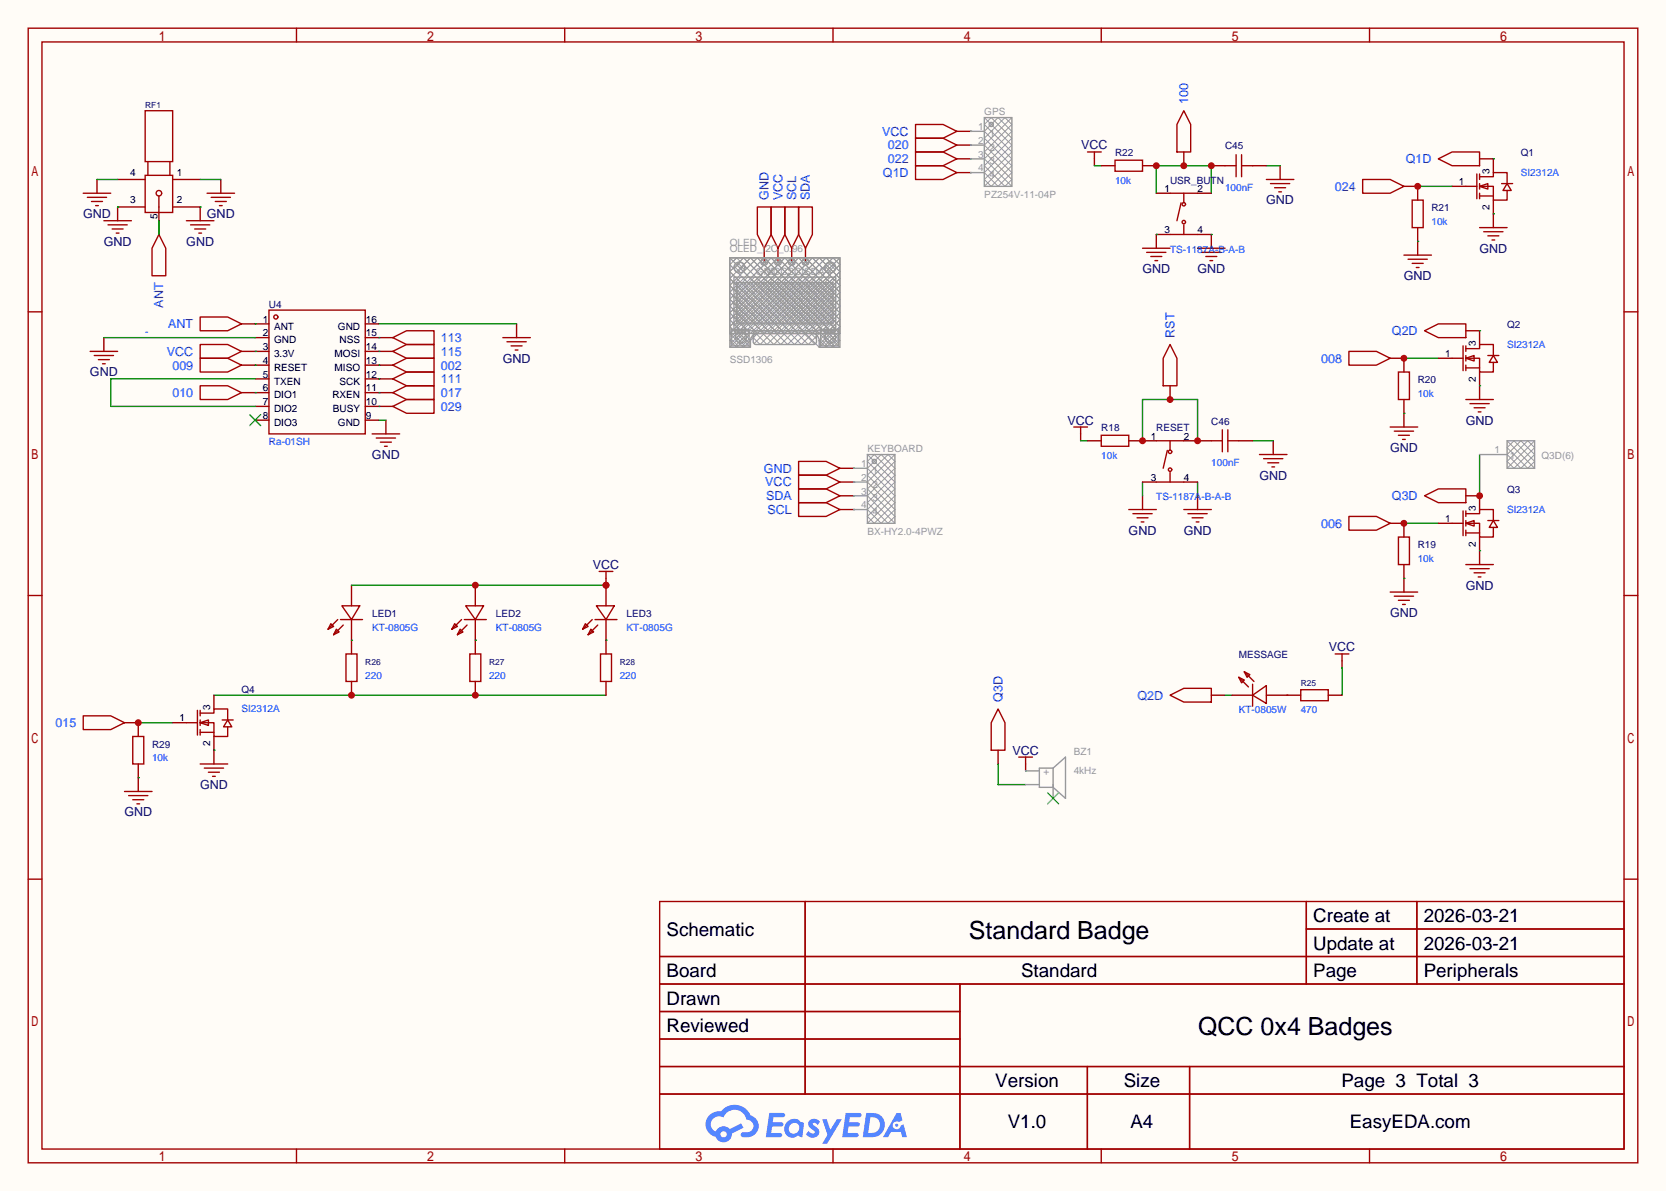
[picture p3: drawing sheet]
<svg xmlns="http://www.w3.org/2000/svg" width="308mm" height="220mm" viewBox="0 0 308 220" stroke-linecap="round" stroke-linejoin="round" font-family="sans-serif">
<path d="M0 0h307.6v220h-307.6z" fill="#fffcf7"/>
<g fill="none" stroke="#a10000" stroke-width=".25">
<path d="M5.2 5.2h297.2v209.6h-297.2zM7.7 7.7h292.1v204.5h-292.1zM54.7 5.2v2.5M104.3 5.2v2.5M153.8 5.2v2.5M203.3 5.2v2.5M252.9 5.2v2.5M5.2 57.6h2.5M299.8 57.6h2.6M5.2 110h2.5M299.8 110h2.6M5.2 162.4h2.5"/>
<path d="M121.8 166.5h178v45.7h-178zM121.8 176.7h178M148.7 166.5v35.6M241.2 166.5v15.2M241.2 171.6h58.6M261.6 166.5v15.2M299.8 162.4h2.6M121.8 181.7h178M121.8 186.8h55.4M121.8 197h178M121.8 191.9h55.4M177.2 181.7v30.5"/>
<path d="M200.8 197v15.2M219.6 197v15.2M54.7 212.2v2.6M104.3 212.2v2.6M121.8 202.1h178M153.8 212.2v2.6M203.3 212.2v2.6M252.9 212.2v2.6"/>
</g>
<g fill="#5487ff">
<path d="M149.5 206.9a1.3 1.3 0 0 1 1.9 .3l-.4 .6a.54 .54 0 0 0-1-.2l.2 .2a1.58 1.58 0 0 1 1 1.5 1.43 1.43 0 0 1-2.4 .2l.5-.6a.64 .64 0 0 0 .5 .5 .64 .64 0 0 0 .6-.3l-.1-.3a1.6 1.6 0 0 1-1.1-1.5z"/>
<path d="M151.8 206.7h.8l.7 2 1.2-2h.9l-2.7 4.5h-.9l1-1.6z"/>
<path d="M142 205.5h1.7a1.31 1.31 0 0 1 1.2 .2 .4 .4 0 0 1-.3 .6h-1.8l-.1 1h1.6a.4 .4 0 0 1 .3 .4 .4 .4 0 0 1-.4 .4h-1.6l-.2 1.2 .8-.1a1.23 1.23 0 0 1 1.2 .2 .39 .39 0 0 1-.4 .6h-2.6z"/>
<path d="M156.1 205.5h1.7a1.32 1.32 0 0 1 1.2 .2 .39 .39 0 0 1-.3 .6h-1.8l-.1 1h1.6a.4 .4 0 0 1 .4 .4 .4 .4 0 0 1-.5 .4h-1.6l-.2 1.1h.8a1.23 1.23 0 0 1 1.2 .2 .39 .39 0 0 1-.4 .6h-2.6z"/>
<path d="M165.5 205.6h.8l.3 1.3-.6 .3a.75 .75 0 0 0-1.1 .3 .75 .75 0 0 0 .5 1.1 .75 .75 0 0 0 .9-.7l.5-.3 .6 2.4h-.8l-.3-.9h-1.8l-.5 .9h-1z"/>
<path d="M159.9 205.6l-.6 4.4h1.4a2.27 2.27 0 0 0 2.7-2.3 2.27 2.27 0 0 0-2.7-2.1zM160.7 206.3a1.5 1.5 0 0 1 1.8 1.6 1.5 1.5 0 0 1-1.9 1.3h-.3z"/>
<path d="M145.4 207.2a1.62 1.62 0 0 0-.4 2.1 1.62 1.62 0 0 0 2 .6l.3-.2 .4 .2 .4 .1 .3-2.4-.1-.3-.5-.1a1.58 1.58 0 0 0-2.4 0zM146 207.7a.99 .99 0 0 1 1.6 .3 .99 .99 0 0 1-.9 1.4 .94 .94 0 0 1-1-.6 .94 .94 0 0 1 .3-1.1z"/>
<path d="M131 206a2.37 2.37 0 0 0 1.1 4 1.54 1.54 0 0 0 1.8 1 1.54 1.54 0 0 0 1.2-1.6l2.2-1.1-.5-.8-2.1 1a1.57 1.57 0 0 0-2.6 .5 1.5 1.5 0 0 1-.7-2.1 1.5 1.5 0 0 1 2.2-.5 2.23 2.23 0 0 1 2.3-1.4 2.23 2.23 0 0 1 2 1.8 1.16 1.16 0 0 1 1.2 1.1 1.16 1.16 0 0 1-1.1 1.2h-.7a.47 .47 0 0 0-.5 .4 .47 .47 0 0 0 .4 .5 2.23 2.23 0 0 0 2.2-.6 2.23 2.23 0 0 0 .5-2.3 2.16 2.16 0 0 0-1.3-1.1 3.2 3.2 0 0 0-5.5-.7l-1.1 .1zM133 209.5a.6 .6 0 0 1 1.2 0 .6 .6 0 0 1-1.2 0z"/>
<circle cx="165.6" cy="207.8" r=".28"/>
</g>
<g fill="none" stroke="#a10000" stroke-width=".25">
<path d="M142.4 38.2h2.5v5.1l-1.3 2.5-1.2-2.5zM144.9 38.2h2.5v5.1l-1.2 2.5-1.3-2.5zM147.4 38.2h2.6v5.1l-1.3 2.5-1.3-2.5zM169 23h5.1l2.6 1.3-2.6 1.2h-5.1zM169 25.5h5.1l2.6 1.3-2.6 1.3h-5.1zM169 28.1h5.1l2.6 1.2-2.6 1.3h-5.1zM169 30.6h5.1l2.6 1.3-2.6 1.2h-5.1zM200.8 28.1h2.5M202.1 28.1v1.2M233.8 33.1h5.1M234.6 33.9h3.5M235.3 34.7h2.1"/>
<path d="M236.1 35.4h.5M251.6 33.1h5.1l2.5 1.3-2.5 1.3h-5.1zM265.6 29.3l2.5-1.2h5.1v2.5h-5.1zM37 58.5h5l2.6 1.3-2.6 1.3h-5zM49.7 57.3h17.7v22.8h-17.7zM210.9 45.8h5.1M211.7 46.6h3.6M212.5 47.4h2M213.2 48.1h.5M221.1 45.8h5.1M221.9 46.6h3.5M222.6 47.4h2.1"/>
<path d="M223.4 48.1h.5M259.2 47.1h5.1M260 47.9h3.5M260.7 48.6h2.1M261.5 49.4h.5M273.2 42h5.1M273.9 42.8h3.6M274.7 43.6h2M275.5 44.3h.5M16.6 64.9h5.1M17.4 65.7h3.6M18.2 66.4h2"/>
<path d="M18.9 67.2h.5M37 63.6h5l2.6 1.3-2.6 1.3h-5zM37 66.2h5l2.6 1.2-2.6 1.3h-5zM37 71.2h5l2.6 1.3-2.6 1.3h-5zM72.5 62.4l2.6-1.3h5v2.5h-5zM72.5 64.9l2.6-1.3h5v2.6h-5zM72.5 67.4l2.6-1.2h5v2.5h-5zM72.5 70l2.6-1.3h5v2.5h-5zM72.5 72.5l2.6-1.3h5v2.6h-5zM72.5 75.1l2.6-1.3h5v2.5h-5zM92.8 62.4h5.1M93.6 63.1h3.6"/>
<path d="M94.4 63.9h2M95.1 64.6h.5M249 64.9h5.1l2.6 1.3-2.6 1.2h-5.1zM256.7 78.9h5M257.4 79.6h3.6M263 61.1l2.6-1.3h5v2.6h-5zM270.6 73.8h5.1M271.4 74.5h3.6M272.2 75.3h2M272.9 76.1h.5M68.7 80.1h5.1M69.5 80.9h3.5"/>
<path d="M70.2 81.7h2.1M71 82.4h.5M249 95.4h5.1l2.6 1.2-2.6 1.3h-5.1zM258.2 80.4h2M259 81.2h.5M263 91.6l2.6-1.3h5v2.5h-5zM256.7 109.3h5M257.4 110.1h3.6M258.2 110.9h2M259 111.6h.5M270.6 104.3h5.1M271.4 105h3.6"/>
<path d="M272.2 105.8h2M272.9 106.6h.5"/>
<circle cx="50.9" cy="58.5" r=".38"/>
</g>
<g fill="none" stroke="#870000" stroke-width=".25">
<path d="M176.7 24.3h2.5M176.7 26.8h2.5M176.7 29.3h2.5M176.7 31.9h2.5M202.1 29.3v1.3M218.6 28.1v2.5M236.3 30.6v2.5M259.2 34.4h2.5M273.2 29.3h2.5M275.7 39.5v2.5M44.6 59.8h5.1M67.4 59.8h2.6"/>
<path d="M95.4 59.8v2.6M143.6 45.8v2.6M146.2 45.8v2.6M148.7 45.8v2.6M213.5 43.3v2.5M223.6 43.3v2.5M261.7 44.6v2.5M19.2 62.4v2.5M44.6 64.9h5.1M44.6 67.4h5.1M44.6 72.5h5.1M47.1 62.4h2.6"/>
<path d="M47.1 70h2.6M47.1 75.1h2.6M47.1 77.6h2.6M67.4 62.4h5.1M67.4 64.9h5.1M67.4 67.4h5.1M67.4 70h5.1M67.4 72.5h5.1M67.4 75.1h5.1M67.4 77.6h2.6M71.2 77.6v2.5M256.7 66.2h2.5"/>
<path d="M259.2 76.3v2.6M270.6 61.1h2.6M273.2 71.2v2.6M256.7 96.6h2.5M270.6 91.6h2.6M259.2 106.8v2.5M273.2 101.7v2.6"/>
</g>
<path d="M46.1 76.6l2 2M48.1 76.6l-2 2" fill="none" stroke="#3c3" stroke-width=".25"/>
<g fill="none" stroke="#008700" stroke-width=".25">
<path d="M179.2 24.3h.1M179.2 26.8h.1M179.2 29.3h.1M179.2 31.9h.1M202.1 30.6h1.2M213.5 35.7v-5.1h10.1v5.1M233.8 30.6h2.5M261.7 34.4h6.4M47.1 59.8h.1M70 59.8h25.4M19.2 62.4h27.9M47.1 64.9h.1"/>
<path d="M47.1 67.4h.1M47.1 72.5h.1M47.1 70h-26.7v5.1h26.7M70 62.4h.1M70 64.9h.1M70 67.4h.1M70 70h.1M70 72.5h.1M70 75.1h.1M70 77.6h1.2M259.2 66.2h6.4M210.9 81.4v-7.6h10.2v7.6"/>
<path d="M259.2 96.6h6.4"/>
</g>
<circle cx="218.6" cy="30.6" r=".63" fill="#c00"/>
<path d="M218.6 20.4l1.2 2.6v5.1h-2.5v-5.1z" fill="none" stroke="#a10000" stroke-width=".25"/>
<path d="M216 71.2v2.6" fill="none" stroke="#870000" stroke-width=".25"/>
<circle cx="216" cy="73.8" r=".63" fill="#c00"/>
<g fill="none" stroke="#a10000" stroke-width=".25">
<path d="M15.4 35.7h5M16.1 36.4h3.6M16.9 37.2h2M17.7 38h.5M26.8 32.4h5.1v6.8h-5.1zM26.8 20.4h5.1v9.4h-5.1zM27.3 29.8v2.6M29.3 36.2v2M31.4 29.8v2.6M38.2 35.7h5.1M39 36.4h3.5M39.8 37.2h2"/>
<path d="M40.5 38h.5M139.8 38.2h2.6v5.1l-1.3 2.5-1.3-2.5zM229.2 30.6h2.1M19.2 40.8h5.1M19.9 41.5h3.6M20.7 42.3h2M21.5 43.1h.5M29.3 43.3l1.3 2.5v5.1h-2.5v-5.1zM34.4 40.8h5.1M35.2 41.5h3.5M35.9 42.3h2.1M36.7 43.1h.5"/>
<path d="M198.2 78.9h2.6M199.5 78.9v1.2M216 63.6l1.3 2.6v5h-2.5v-5zM208.4 94.1h5.1M209.2 94.9h3.5M209.9 95.6h2.1M210.7 96.4h.5M218.6 94.1h5M219.3 94.9h3.6M220.1 95.6h2M220.9 96.4h.5M232.5 83.9h5.1"/>
<path d="M233.3 84.7h3.6M234.1 85.5h2M234.8 86.2h.5M184.3 130.9l1.2 2.6v5.1h-2.5v-5.1zM216 128.4l2.6-1.3h5v2.6h-5zM246.5 120.8h2.5M247.8 120.8v1.2"/>
<circle cx="29.3" cy="35.7" r=".51"/>
</g>
<path d="M17.9 33.1h3.8M21.7 38.2h.1M37 38.2h.1M37 33.1h3.8M29.3 40.8v2.5M199.5 81.4h1.3M210.9 89v2.6M221.1 89v2.6M231.3 81.4h3.8M273.2 83.9v7.7M226.2 128.4h1.3M247.8 123.3v5.1" fill="none" stroke="#008700" stroke-width=".25"/>
<g fill="none" stroke="#870000" stroke-width=".25">
<path d="M17.9 33.1v2.6M21.7 33.1h5.1M26.8 38.2h-5.1v2.6M29.3 38.2v5.1M31.9 33.1h5.1M31.9 38.2h5.1v2.6M40.8 33.1v2.6M223.6 30.6h2.6M141.1 45.8v2.6M199.5 80.1v1.3M210.9 91.6v2.5M221.1 91.6v2.5"/>
<path d="M235.1 81.4v2.5M184.3 138.6v2.5M223.6 128.4h2.6M247.8 122v1.3"/>
</g>
<circle cx="223.6" cy="30.6" r=".63" fill="#c00"/>
<path d="M226.2 30.6h2M228.2 28.6v4M229.2 28.6v4M225.7 79.4v4M226.7 79.4v4M203.3 80.4h5.1v2h-5.1zM223.6 81.4h2.1M226.7 81.4h2M188.1 139.8h2.5M189.4 139.8v1.3" fill="none" stroke="#a10000" stroke-width=".25"/>
<path d="M231.3 30.6h2.5M200.8 81.4h2.5M208.4 81.4h2.5M221.1 81.4h2.5M228.7 81.4h2.6M259.2 96.6v2.6M189.4 141.1v1.3" fill="none" stroke="#870000" stroke-width=".25"/>
<path d="M184.3 141.1v3.8h5.1M189.4 142.4h.1" fill="none" stroke="#008700" stroke-width=".25"/>
<circle cx="259.2" cy="96.6" r=".63" fill="#c00"/>
<path d="M259.2 66.2v2.5M259.2 104.3v2.5" fill="none" stroke="#870000" stroke-width=".25"/>
<path d="M258.2 99.2h2v5.1h-2z" fill="none" stroke="#a10000" stroke-width=".25"/>
<path d="M259.2 106.8h.1" fill="none" stroke="#008700" stroke-width=".25"/>
<circle cx="259.2" cy="66.2" r=".63" fill="#c00"/>
<path d="M261.7 34.4v2.6M259.2 73.8v2.5" fill="none" stroke="#870000" stroke-width=".25"/>
<path d="M258.2 68.7h2v5.1h-2z" fill="none" stroke="#a10000" stroke-width=".25"/>
<path d="M259.2 76.3h.1" fill="none" stroke="#008700" stroke-width=".25"/>
<circle cx="261.7" cy="34.4" r=".63" fill="#c00"/>
<path d="M210.9 30.6h2.6M261.7 42v2.6" fill="none" stroke="#870000" stroke-width=".25"/>
<path d="M260.7 37h2.1v5h-2.1z" fill="none" stroke="#a10000" stroke-width=".25"/>
<path d="M261.7 44.6h.1" fill="none" stroke="#008700" stroke-width=".25"/>
<circle cx="213.5" cy="30.6" r=".63" fill="#c00"/>
<path d="M203.3 30.6h2.6M268.1 34.4h2.5M275.7 29.3v2.6M275.7 37v2.5M265.6 66.2h2.5M273.2 61.1v2.5M273.2 68.7v2.5M273.2 91.6v2.5" fill="none" stroke="#870000" stroke-width=".25"/>
<g fill="none" stroke="#a10000" stroke-width=".25">
<path d="M205.9 29.6h5v2h-5zM270.6 34.4h2.1M272.7 32.1v4.6M273.2 34.4l1.5-.5v1zM273.2 32.6h2.5v-.7h2.6v2M273.2 34.4h2.5v2.6h2.6v-1.8M273.2 36.2h2.5M273.2 32.1v1M273.2 33.9v1M273.2 35.7v1M277.2 33.9h2.1M278.3 33.9l.7 1.3h-1.5z"/>
<path d="M268.1 66.2h2M270.1 63.9v4.6M270.6 66.2l1.6-.5v1zM270.6 64.4h2.6v-.8h2.5v2.1M270.6 66.2h2.6v2.5h2.5v-1.8M270.6 67.9h2.6M270.6 63.9v1M270.6 65.7v1M270.6 67.4v1.1M274.7 65.7h2M275.7 65.7l.8 1.2h-1.5zM268.1 96.6h2"/>
<path d="M270.1 94.4v4.5M270.6 96.6l1.6-.5v1.1zM270.6 94.9h2.6v-.8h2.5v2M270.6 96.6h2.6v2.6h2.5v-1.8M270.6 94.4v1M270.6 96.1v1.1M270.6 97.9v1M270.6 98.4h2.6M274.7 96.1h2M275.7 96.1l.8 1.3h-1.5z"/>
</g>
<path d="M275.7 39.5h.1" fill="none" stroke="#008700" stroke-width=".25"/>
<circle cx="273.2" cy="91.6" r=".63" fill="#c00"/>
<path d="M213.5 35.7h2.5M221.1 35.7h2.5M213.5 43.3h2.5M221.1 43.3h2.5M218.6 81.4h2.5M265.6 96.6h2.5M273.2 99.2v2.5" fill="none" stroke="#870000" stroke-width=".25"/>
<path d="M213.5 43.3h.1M223.6 43.3h.1M273.2 71.2h.1M273.2 101.7h.1" fill="none" stroke="#008700" stroke-width=".25"/>
<g fill="none" stroke="#a10000" stroke-width=".25">
<path d="M216 35.7h5.1M218.1 37.5l-.8 3.3M218.6 35.7v1.8M216 43.3h5.1M218.6 41.5v1.8M213.5 89h5.1M213.5 81.4h5.1M215.5 83.2l-.7 3.3M216 81.4v1.8M216 87.2v1.8"/>
<circle cx="218.6" cy="37.7" r=".32"/>
<circle cx="218.6" cy="41" r=".32"/>
<circle cx="216" cy="86.7" r=".32"/>
<circle cx="216" cy="83.4" r=".32"/>
</g>
<circle cx="221.1" cy="81.4" r=".63" fill="#c00"/>
<path d="M210.9 81.4h2.6" fill="none" stroke="#870000" stroke-width=".25"/>
<circle cx="210.9" cy="81.4" r=".63" fill="#c00"/>
<path d="M155.1 89h2.5M155.1 86.5h2.5M155.1 94.1h2.5M155.1 91.6h2.5M210.9 89h2.6M218.6 89h2.5M23 133.5h2.5v2.5M31.9 133.5h2.5M39.5 128.4v2.5M39.5 136v5.1M25.5 141.1v5.1" fill="none" stroke="#870000" stroke-width=".25"/>
<g fill="none" stroke="#008700" stroke-width=".25">
<path d="M275.7 29.3h.1M141.1 48.4h.1M143.6 48.4h.1M146.2 48.4h.1M148.7 48.4h.1M273.2 61.1h.1M157.6 89h.1M157.6 86.5h.1M157.6 94.1h.1M157.6 91.6h.1M25.5 133.5h6.4M39.5 138.6h.1"/>
<path d="M39.5 128.4h72.4M237.6 128.4h.1M25.5 143.6h.1"/>
</g>
<path d="M181.7 23l1.3-1.3 3.8 3.8-5.1 5.1 3.8 3.8 1.3-1.3-5.1-5 5.1-5.1-1.3-1.3-3.8 3.8 5.1 5.1-3.8 3.8-1.3-1.3 5.1-5zM181.7 34.4l5.1-5.1-5.1-5 2.6-2.6 2.5 2.6-5.1 5 5.1 5.1M181.7 21.7l5.1 5.1-5.1 5.1 2.6 2.5 2.5-2.5-5.1-5.1 5.1-5.1M183.2 22.6l.2 .2M183.4 23.2l-.2 .1" fill="none" stroke="#999" stroke-width=".18"/>
<g fill="none" stroke="#999" stroke-width=".25">
<path d="M179.2 24.3h2.5M179.2 26.8h2.5M179.2 29.3h2.5M179.2 31.9h2.5M181.7 21.7h5.1v12.7h-5.1z"/>
<circle cx="183" cy="23" r=".38"/>
</g>
<g fill="none" stroke="#a10000" stroke-width=".25">
<path d="M147.4 87.8h5.1l2.6 1.2-2.6 1.3h-5.1zM147.4 85.2h5.1l2.6 1.3-2.6 1.3h-5.1zM147.4 92.8h5.1l2.6 1.3-2.6 1.3h-5.1zM147.4 90.3h5.1l2.6 1.3-2.6 1.2h-5.1zM24.5 136h2v5.1h-2zM34.4 133.5h2M36.4 131.2v4.6M37 133.5l1.5-.5v1zM37 131.7h2.5v-.8h2.5v2.1M37 133.5h2.5v2.5h2.5v-1.8M37 135.3h2.5M37 131.2v1"/>
<path d="M37 133v1M37 134.7v1.1M41 133h2.1M42 133l.8 1.2h-1.5zM23 146.2h5.1M23.7 146.9h3.6M24.5 147.7h2M25.3 148.5h.5M37 141.1h5M37.7 141.9h3.6M38.5 142.6h2M39.2 143.4h.6"/>
</g>
<circle cx="25.5" cy="133.5" r=".63" fill="#c00"/>
<path d="M61.1 115.2l.5 .5-1 .5zM62.1 116.2l.5 .5-1 .5zM62.4 114.4l-1.8 1.8M62.9 114.4h4M63.1 111.9h3.3l-1.5 2.5zM63.4 115.4l-1.8 1.8M15.4 132.2h5l2.6 1.3-2.6 1.2h-5z" fill="none" stroke="#a10000" stroke-width=".25"/>
<path d="M64.9 108.1v3.8M64.9 114.4v6.4M64.9 125.9v2.5" fill="none" stroke="#870000" stroke-width=".25"/>
<circle cx="64.9" cy="128.4" r=".63" fill="#c00"/>
<path d="M83.9 115.2l.6 .5-1.1 .5zM85 116.2l.5 .5-1 .5zM85.2 114.4l-1.8 1.8M85.7 114.4h4.1M86 111.9h3.3l-1.5 2.5zM86.2 115.4l-1.7 1.8M63.9 120.8h2v5.1h-2z" fill="none" stroke="#a10000" stroke-width=".25"/>
<path d="M87.8 108.1v3.8M87.8 114.4v6.4M87.8 125.9v2.5" fill="none" stroke="#870000" stroke-width=".25"/>
<circle cx="87.8" cy="128.4" r=".63" fill="#c00"/>
<path d="M108.1 115.2l.5 .5-1 .5zM109.1 116.2l.5 .5-1 .5zM109.3 114.4l-1.7 1.8M109.9 114.4h4M110.1 111.9h3.3l-1.5 2.5zM110.4 115.4l-1.8 1.8M86.7 120.8h2.1v5.1h-2.1zM110.9 120.8h2v5.1h-2z" fill="none" stroke="#a10000" stroke-width=".25"/>
<path d="M111.9 108.1v3.8M111.9 114.4v6.4M111.9 125.9v2.5" fill="none" stroke="#870000" stroke-width=".25"/>
<path d="M64.9 118.2h.1M64.9 108.1h47M87.8 118.2h.1M111.9 118.2h.1" fill="none" stroke="#008700" stroke-width=".25"/>
<g fill="#c00">
<circle cx="87.8" cy="108.1" r=".63"/>
<circle cx="111.9" cy="108.1" r=".63"/>
</g>
<path d="M111.9 106.8v1.3" fill="none" stroke="#870000" stroke-width=".25"/>
<circle cx="111.9" cy="108.1" r=".63" fill="#c00"/>
<path d="M110.6 105.5h2.6M111.9 105.5v1.3M228.7 125.1l1 .5-.5 .5zM228.7 125.1l1.8 1.8M229.7 124.1l1.1 .5-.5 .5zM229.7 124.1l1.8 1.8M231.3 128.4l2.5-1.8v3.3zM231.3 126.4v4M240.2 127.4h5v2h-5z" fill="none" stroke="#a10000" stroke-width=".25"/>
<g fill="none" stroke="#999" stroke-width=".18">
<path d="M134.7 47.6l16.6 16.5 3.8-3.8-12.7-12.7-7.7 7.6 6.4 6.4M135.5 49.2l1.3 1.2M136 53.5l1.3-1.3 7.6 7.6 7.6-7.6 1.3 1.3-6.4 6.3-7.6-7.6-3.8 3.8 3.8 3.8 7.6-7.6 6.4 6.3-1.3 1.3-7.6-7.6-7.6 7.6-1.3-1.3 6.4-6.3 7.6 7.6 3.8-3.8-3.8-3.8-7.6 7.6zM136 52.2l7.6 7.6 7.7-7.6 2.5 2.5-5.1 5.1-7.6-7.6-5.1 5.1 2.6 2.5 7.6-7.6 7.6 7.6M136.1 48.5l1.4 1.3M136.8 48.4l-1.3 1.2M136.8 51.2l-1.3 1.3M137.5 49l-1.4 1.3M138 51.2l-2.5 2.5M139.3 51.2l-3.8 3.8M140.6 51.2l-5.1 5.1M140.6 47.9l.9 .9"/>
<path d="M141.5 47.9l-.9 .9M141.9 51.2l-6.4 6.3M143.1 51.2l-7.6 7.6M143.2 47.9l.9 .9M144.1 47.9l-.9 .9M144.4 51.2l-8.9 8.9M145.7 51.2l-9.9 9.9M145.7 47.9l.9 .9M146.6 47.9l-.9 .9M146.9 51.2l-9.9 9.9M147.2 51.2l7.1 7.1M148.2 51.2l-9.9 9.9"/>
<path d="M148.3 47.9l.9 .9M149.2 47.9l-.9 .9M149.5 51.2l-9.9 9.9M150.7 51.2l-9.9 9.9M152 51.2l-9.9 9.9M152.3 49.2l1.2 1.2M152.9 48.5l1.3 1.3M153.3 51.2l-9.9 9.9M153.5 48.4l-1.2 1.2M153.8 52.2l-7.6 7.6-7.6-7.6-2.6 2.5 5.1 5.1 7.6-7.6 5.1 5.1-2.5 2.5-7.7-7.6-7.6 7.6M154.2 49l-1.3 1.3M154.3 51.4l-9.6 9.7"/>
<path d="M154.3 52.7l-8.4 8.4M154.3 54l-7.1 7.1M154.3 55.2l-5.8 5.9M154.3 56.5l-4.6 4.6M154.3 57.8l-3.3 3.3M154.3 59.1l-2 2M155.1 59.1l-11.5-11.5-8.9 8.9 5.2 5.2M155.1 47.6l-15.9 15.9M155.1 59.1l-2.6 2.5M155.1 59.1l-3.8 3.8M135 62.6l1.3 1.3M135 61.3l2.5 2.6"/>
<path d="M135.8 60.8l2.5 2.6M136.3 60.8l-1.3 1.3M137 60.8l1.3 1.3M137.5 60.8l-2.5 2.6M138.3 61.3l-2.5 2.6M138.3 62.6l-1.3 1.3M139 62l.2 .3M140.3 61.1l2.6 2.5 12.2-12.2-3.8-3.8-16.6 16.5M141.6 61.1l2.5 2.5 11-10.9-5.1-5.1-15.3 15.3 1.3 1.2 2.3-2.3M142.4 61.6l-7.7-7.6 6.4-6.4 14 14-2.6 2.5-1.2-1.2M142.9 61.1l2.5 2.5 9.7-9.6-6.4-6.4-14 14 2.6 2.5 16.5-16.5 1.3 1.3-14.8 14.7-1.2-1.2M143.6 61.6l-8.9-8.9 5.1-5.1 15.3 15.3-1.3 1.2-16.5-16.5-2.6 2.6 11.5 11.4"/>
<path d="M144.1 61.1l2.6 2.5 8.4-8.4-7.7-7.6-12.7 12.7 3.9 3.8M144.9 61.6l-10.2-10.2 3.9-3.8 16.5 16.5M145.4 61.1l2.6 2.5 7.1-7.1-8.9-8.9-11.5 11.5 3.9 3.8M146.7 61.1l2.5 2.5 5.9-5.8-10.2-10.2-10.2 10.2 3.9 3.8 13.9-14 2.6 2.6-13.5 13.4-2.4-2.4M147.4 61.6l-12.7-12.7 1.3-1.3 14 14M148 61.1l2.4 2.5M149.2 61.1l1.5 1.5M151.2 62.9h.1M151.5 62.6l1.3 1.3M151.5 61.3l2.6 2.6M152.3 60.8l2.5 2.6M152.8 60.8l-1.3 1.3"/>
<path d="M153.5 60.8l1.3 1.3M154.1 60.8l-2.6 2.6M154.3 60.3l-.8 .8M154.8 61.3l-2.5 2.6M154.8 62.6l-1.3 1.3M160.1 85.2l1.3-1.3 3.8 3.9-5.1 5 3.9 3.8 1.2-1.2-5.1-5.1 5.1-5.1-1.2-1.3-3.9 3.9 5.1 5-3.8 3.8-1.3-1.2 5.1-5.1zM160.1 96.6l5.1-5-5.1-5.1 2.6-2.6 2.5 2.6-5.1 5.1 5.1 5M160.1 83.9l5.1 5.1-5.1 5.1 2.6 2.5 2.5-2.5-5.1-5.1 5.1-5.1M161.6 84.9l.2 .2M161.8 85.4l-.2 .2M278.3 83.9l2.5-2.5 2.5 2.5-2.5 2.6zM278.3 81.4l5 5.1"/>
<path d="M279.5 81.4l3.8 3.8-1.2 1.3-3.8-3.8zM282.1 81.4l1.2 1.3-3.8 3.8-1.2-1.3zM283.3 81.4l-5 5.1"/>
</g>
<g fill="none" stroke="#999" stroke-width=".25">
<path d="M134.7 47.6h20.4v14h-20.4zM135.5 51.2h18.8v9.9h-18.8zM136 52.2h17.8v7.6h-17.8zM141.1 48.4h.1M143.6 48.4h.1M146.2 48.4h.1M148.7 48.4h.1M135 60.8h3.3v3.1h-3.3zM139.1 61.3l.5-.2h10.6l.5 .2v.3v1.5v.3l-.5 .2h-10.6l-.3-.1-.2-.4zM139.8 61.6h10.2a1.35 1.35 0 0 1 1.3 1.4M140 61.6a1.37 1.37 0 0 0-1.4 1.3v1.2h-3.9v-16.5h20.4v16.5h-3.8v-1.2M151.5 60.8h3.3v3.1h-3.3z"/>
<path d="M157.6 86.5h2.5M157.6 89h2.5M157.6 91.6h2.5M157.6 94.1h2.5M160.1 83.9h5.1v12.7h-5.1zM273.2 83.9h5.1M278.3 81.4h5v5.1h-5zM189.4 142.4h2.5M189.4 144.9h2.5M191.9 141.9h2.5l2.3-2.1v7.6l-2.3-2h-2.5zM194.4 141.9v5.5"/>
<circle cx="136.5" cy="49.4" r="1.02"/>
<circle cx="141.1" cy="48.4" r=".63"/>
<circle cx="143.6" cy="48.4" r=".63"/>
<circle cx="146.2" cy="48.4" r=".63"/>
<circle cx="148.7" cy="48.4" r=".63"/>
<circle cx="153.3" cy="49.4" r="1.02"/>
<circle cx="136.8" cy="62.4" r="1.02"/>
<circle cx="153.3" cy="62.4" r="1.02"/>
<circle cx="161.4" cy="85.2" r=".38"/>
</g>
<path d="M193.4 146.4l2.1 2.1M195.5 146.4l-2.1 2.1" fill="none" stroke="#3c3" stroke-width=".25"/>
<path d="M227.5 128.4h3.8M233.8 128.4h6.4M245.2 128.4h2.6" fill="none" stroke="#870000" stroke-width=".25"/>
<g font-size="4.6">
<text x="178.9" y="173.4">Standard Badge</text>
<text x="221.2" y="191.2">QCC 0x4 Badges</text>
</g>
<g font-size="3.5">
<text x="123.1" y="172.8">Schematic</text>
<text x="242.5" y="170.3">Create at</text>
<text x="262.9" y="170.3">2026-03-21</text>
<text x="242.5" y="175.4">Update at</text>
<text x="262.9" y="175.4">2026-03-21</text>
<text x="123.1" y="180.5">Board</text>
<text x="123.1" y="185.5">Drawn</text>
<text x="188.5" y="180.5">Standard</text>
<text x="242.5" y="180.5">Page</text>
<text x="262.9" y="180.5">Peripherals</text>
<text x="123.1" y="190.6">Reviewed</text>
<text x="183.8" y="200.8">Version</text>
<text x="207.5" y="200.8">Size</text>
<text x="247.7" y="200.8">Page 3 Total 3</text>
<text x="186.1" y="208.4">V1.0</text>
<text x="208.7" y="208.4">A4</text>
<text x="249.2" y="208.4">EasyEDA.com</text>
</g>
<g font-size="2.3" fill="#00f">
<text x="219.4" y="19.2" transform="rotate(-90 219.4 19.2)">100</text>
<text x="162.9" y="25.1">VCC</text>
<text x="163.9" y="27.6">020</text>
<text x="163" y="32.7">Q1D</text>
<text x="163.9" y="30.1">022</text>
<text x="246.5" y="35.2">024</text>
<text x="259.5" y="30.1">Q1D</text>
<text x="141.9" y="37" transform="rotate(-90 141.9 37)">GND</text>
<text x="144.4" y="37" transform="rotate(-90 144.4 37)">VCC</text>
<text x="147" y="37" transform="rotate(-90 147 37)">SCL</text>
<text x="149.5" y="37" transform="rotate(-90 149.5 37)">SDA</text>
<text x="30.1" y="56.8" transform="rotate(-90 30.1 56.8)">ANT</text>
<text x="30.8" y="65.7">VCC</text>
<text x="31.1" y="60.6">ANT</text>
<text x="81.4" y="63.2">113</text>
<text x="81.4" y="65.7">115</text>
<text x="216.8" y="62.4" transform="rotate(-90 216.8 62.4)">RST</text>
<text x="257" y="61.9">Q2D</text>
<text x="31.8" y="68.2">009</text>
<text x="81.4" y="68.2">002</text>
<text x="81.4" y="70.8">111</text>
<text x="243.9" y="67">008</text>
<text x="31.8" y="73.3">010</text>
<text x="81.4" y="73.3">017</text>
<text x="81.4" y="75.9">029</text>
<text x="141" y="87.3">GND</text>
<text x="141.3" y="89.8">VCC</text>
<text x="141.4" y="92.4">SDA</text>
<text x="141.7" y="94.9">SCL</text>
<text x="257" y="92.4">Q3D</text>
<text x="243.9" y="97.5">006</text>
<text x="185.1" y="129.7" transform="rotate(-90 185.1 129.7)">Q3D</text>
<text x="210" y="129.2">Q2D</text>
<text x="10.2" y="134.3">015</text>
</g>
<g font-size="2.3" fill="#000080">
<text x="199.6" y="27.6">VCC</text>
<text x="15.3" y="40.3">GND</text>
<text x="38.2" y="40.3">GND</text>
<text x="233.8" y="37.8">GND</text>
<text x="19.2" y="45.4">GND</text>
<text x="34.4" y="45.4">GND</text>
<text x="273.2" y="46.7">GND</text>
<text x="210.9" y="50.5">GND</text>
<text x="221.1" y="50.5">GND</text>
<text x="259.2" y="51.7">GND</text>
<text x="16.6" y="69.5">GND</text>
<text x="92.8" y="67">GND</text>
<text x="197.1" y="78.4">VCC</text>
<text x="256.6" y="83.5">GND</text>
<text x="270.6" y="78.4">GND</text>
<text x="68.7" y="84.8">GND</text>
<text x="232.5" y="88.6">GND</text>
<text x="208.4" y="98.7">GND</text>
<text x="218.5" y="98.7">GND</text>
<text x="109.4" y="105.1">VCC</text>
<text x="256.6" y="114">GND</text>
<text x="270.6" y="108.9">GND</text>
<text x="245.3" y="120.3">VCC</text>
<text x="186.9" y="139.4">VCC</text>
<text x="36.9" y="145.7">GND</text>
<text x="23" y="150.8">GND</text>
</g>
<g font-size="1.8" fill="#999">
<text x="181.7" y="21.3">GPS</text>
<text x="180.6" y="24">1</text>
<text x="180.6" y="26.6">2</text>
<text x="180.6" y="29.1">3</text>
<text x="182.7" y="25.3">1</text>
<text x="182.7" y="27.8">2</text>
<text x="180.6" y="31.6">4</text>
<text x="182.7" y="30.4">3</text>
<text x="182.7" y="32.9">4</text>
<text x="181.7" y="36.5">PZ254V-11-04P</text>
<text x="134.7" y="46.6">OLED_I2C_0.96</text>
<text x="134.7" y="45.4">OLED</text>
<text x="139.6" y="50.7">GND</text>
<text x="141.5" y="50.7">VCCSCLSDA</text>
<text x="134.7" y="67">SSD1306</text>
<text x="160.1" y="83.5">KEYBOARD</text>
<text x="276" y="83.7">1</text>
<text x="159" y="86.3">1</text>
<text x="159" y="88.8">2</text>
<text x="161.1" y="87.5">1</text>
<text x="278.8" y="84.7">1</text>
<text x="284.6" y="84.8">Q3D(6)</text>
<text x="159" y="91.3">3</text>
<text x="159" y="93.9">4</text>
<text x="161.1" y="90.1">2</text>
<text x="161.1" y="92.6">3</text>
<text x="161.1" y="95.1">4</text>
<text x="160.1" y="98.7">BX-HY2.0-4PWZ</text>
<text x="192.7" y="143.2">+</text>
<text x="198.2" y="139.4">BZ1</text>
<text x="198.2" y="142.9">4kHz</text>
</g>
<g font-size="1.8" fill="#000080">
<text x="205.9" y="28.9">R22</text>
<text x="226.2" y="27.6">C45</text>
<text x="280.8" y="28.9">Q1</text>
<text x="216" y="34">USR_BUTN</text>
<text x="264.3" y="39">R21</text>
<text x="49.7" y="56.8">U4</text>
<text x="278.3" y="60.6">Q2</text>
<text x="261.7" y="70.8">R20</text>
<text x="203.3" y="79.7">R18</text>
<text x="213.5" y="79.7">RESET</text>
<text x="223.6" y="78.4">C46</text>
<text x="278.3" y="91.1">Q3</text>
<text x="261.7" y="101.3">R19</text>
<text x="68.7" y="114">LED1</text>
<text x="91.6" y="114">LED2</text>
<text x="115.7" y="114">LED3</text>
<text x="228.7" y="121.6">MESSAGE</text>
<text x="44.6" y="127.9">Q4</text>
<text x="28.1" y="138.1">R29</text>
</g>
<g font-size="1.8">
<text x="24" y="32.4">4</text>
<text x="32.7" y="32.4">1</text>
<text x="215" y="35.5">1</text>
<text x="221.1" y="35.5">2</text>
<text x="269.4" y="34.2">1</text>
<text x="275" y="32.1" transform="rotate(-90 275 32.1)">3</text>
<text x="24" y="37.5">3</text>
<text x="29.1" y="40.5" transform="rotate(-90 29.1 40.5)">5</text>
<text x="32.7" y="37.5">2</text>
<text x="275" y="38.7" transform="rotate(-90 275 38.7)">2</text>
<text x="215" y="43.1">3</text>
<text x="221.1" y="43.1">4</text>
<text x="48.5" y="59.6">1</text>
<text x="67.6" y="59.6">16</text>
<text x="48.5" y="62.1">2</text>
<text x="48.5" y="64.7">3</text>
<text x="50.6" y="60.9">ANT</text>
<text x="50.6" y="63.4">GND</text>
<text x="50.6" y="65.9">3.3V</text>
<text x="61.8" y="65.9">MOSI</text>
<text x="62.4" y="60.9">GND</text>
<text x="62.7" y="63.4">NSS</text>
<text x="67.6" y="64.7">14</text>
<text x="67.6" y="62.1">15</text>
<text x="266.8" y="65.9">1</text>
<text x="272.5" y="63.9" transform="rotate(-90 272.5 63.9)">3</text>
<text x="48.5" y="67.2">4</text>
<text x="48.5" y="69.7">5</text>
<text x="50.6" y="68.5">RESET</text>
<text x="50.6" y="71">TXEN</text>
<text x="61.8" y="68.5">MISO</text>
<text x="62.7" y="71">SCK</text>
<text x="67.6" y="69.7">12</text>
<text x="67.6" y="67.2">13</text>
<text x="272.5" y="70.5" transform="rotate(-90 272.5 70.5)">2</text>
<text x="48.5" y="72.3">6</text>
<text x="48.5" y="74.8">7</text>
<text x="48.5" y="77.4">8</text>
<text x="50.6" y="73.6">DIO1</text>
<text x="50.6" y="76.1">DIO2</text>
<text x="61.4" y="73.6">RXEN</text>
<text x="61.5" y="76.1">BUSY</text>
<text x="67.6" y="77.4">9</text>
<text x="67.6" y="74.8">10</text>
<text x="67.6" y="72.3">11</text>
<text x="50.6" y="78.6">DIO3</text>
<text x="62.4" y="78.6">GND</text>
<text x="212.5" y="81.2">1</text>
<text x="218.6" y="81.2">2</text>
<text x="212.5" y="88.8">3</text>
<text x="218.6" y="88.8">4</text>
<text x="272.5" y="94.3" transform="rotate(-90 272.5 94.3)">3</text>
<text x="266.8" y="96.4">1</text>
<text x="272.5" y="101" transform="rotate(-90 272.5 101)">2</text>
<text x="38.8" y="131.2" transform="rotate(-90 38.8 131.2)">3</text>
<text x="33.1" y="133.2">1</text>
<text x="38.8" y="137.8" transform="rotate(-90 38.8 137.8)">2</text>
</g>
<g font-size="1.8" fill="#00f">
<text x="205.9" y="34">10k</text>
<text x="226.2" y="35.2">100nF</text>
<text x="280.8" y="32.4">SI2312A</text>
<text x="264.3" y="41.6">10k</text>
<text x="216" y="46.7">TS-1187A-B-A-B</text>
<text x="26.8" y="61.9">-</text>
<text x="278.3" y="64.2">SI2312A</text>
<text x="261.7" y="73.3">10k</text>
<text x="49.7" y="82.2">Ra-01SH</text>
<text x="203.3" y="84.8">10k</text>
<text x="223.6" y="86">100nF</text>
<text x="213.5" y="92.4">TS-1187A-B-A-B</text>
<text x="278.3" y="94.7">SI2312A</text>
<text x="261.7" y="103.8">10k</text>
<text x="68.7" y="116.5">KT-0805G</text>
<text x="91.6" y="116.5">KT-0805G</text>
<text x="115.7" y="116.5">KT-0805G</text>
<text x="67.4" y="125.4">220</text>
<text x="90.3" y="125.4">220</text>
<text x="114.4" y="125.4">220</text>
<text x="44.6" y="131.5">SI2312A</text>
<text x="228.7" y="131.7">KT-0805W</text>
<text x="240.2" y="131.7">470</text>
<text x="28.1" y="140.6">10k</text>
</g>
<g font-size="1.6" fill="#000080">
<text x="26.8" y="20">RF1</text>
<text x="67.4" y="122.9">R26</text>
<text x="90.3" y="122.9">R27</text>
<text x="114.4" y="122.9">R28</text>
<text x="240.2" y="126.7">R25</text>
</g>
</svg>
